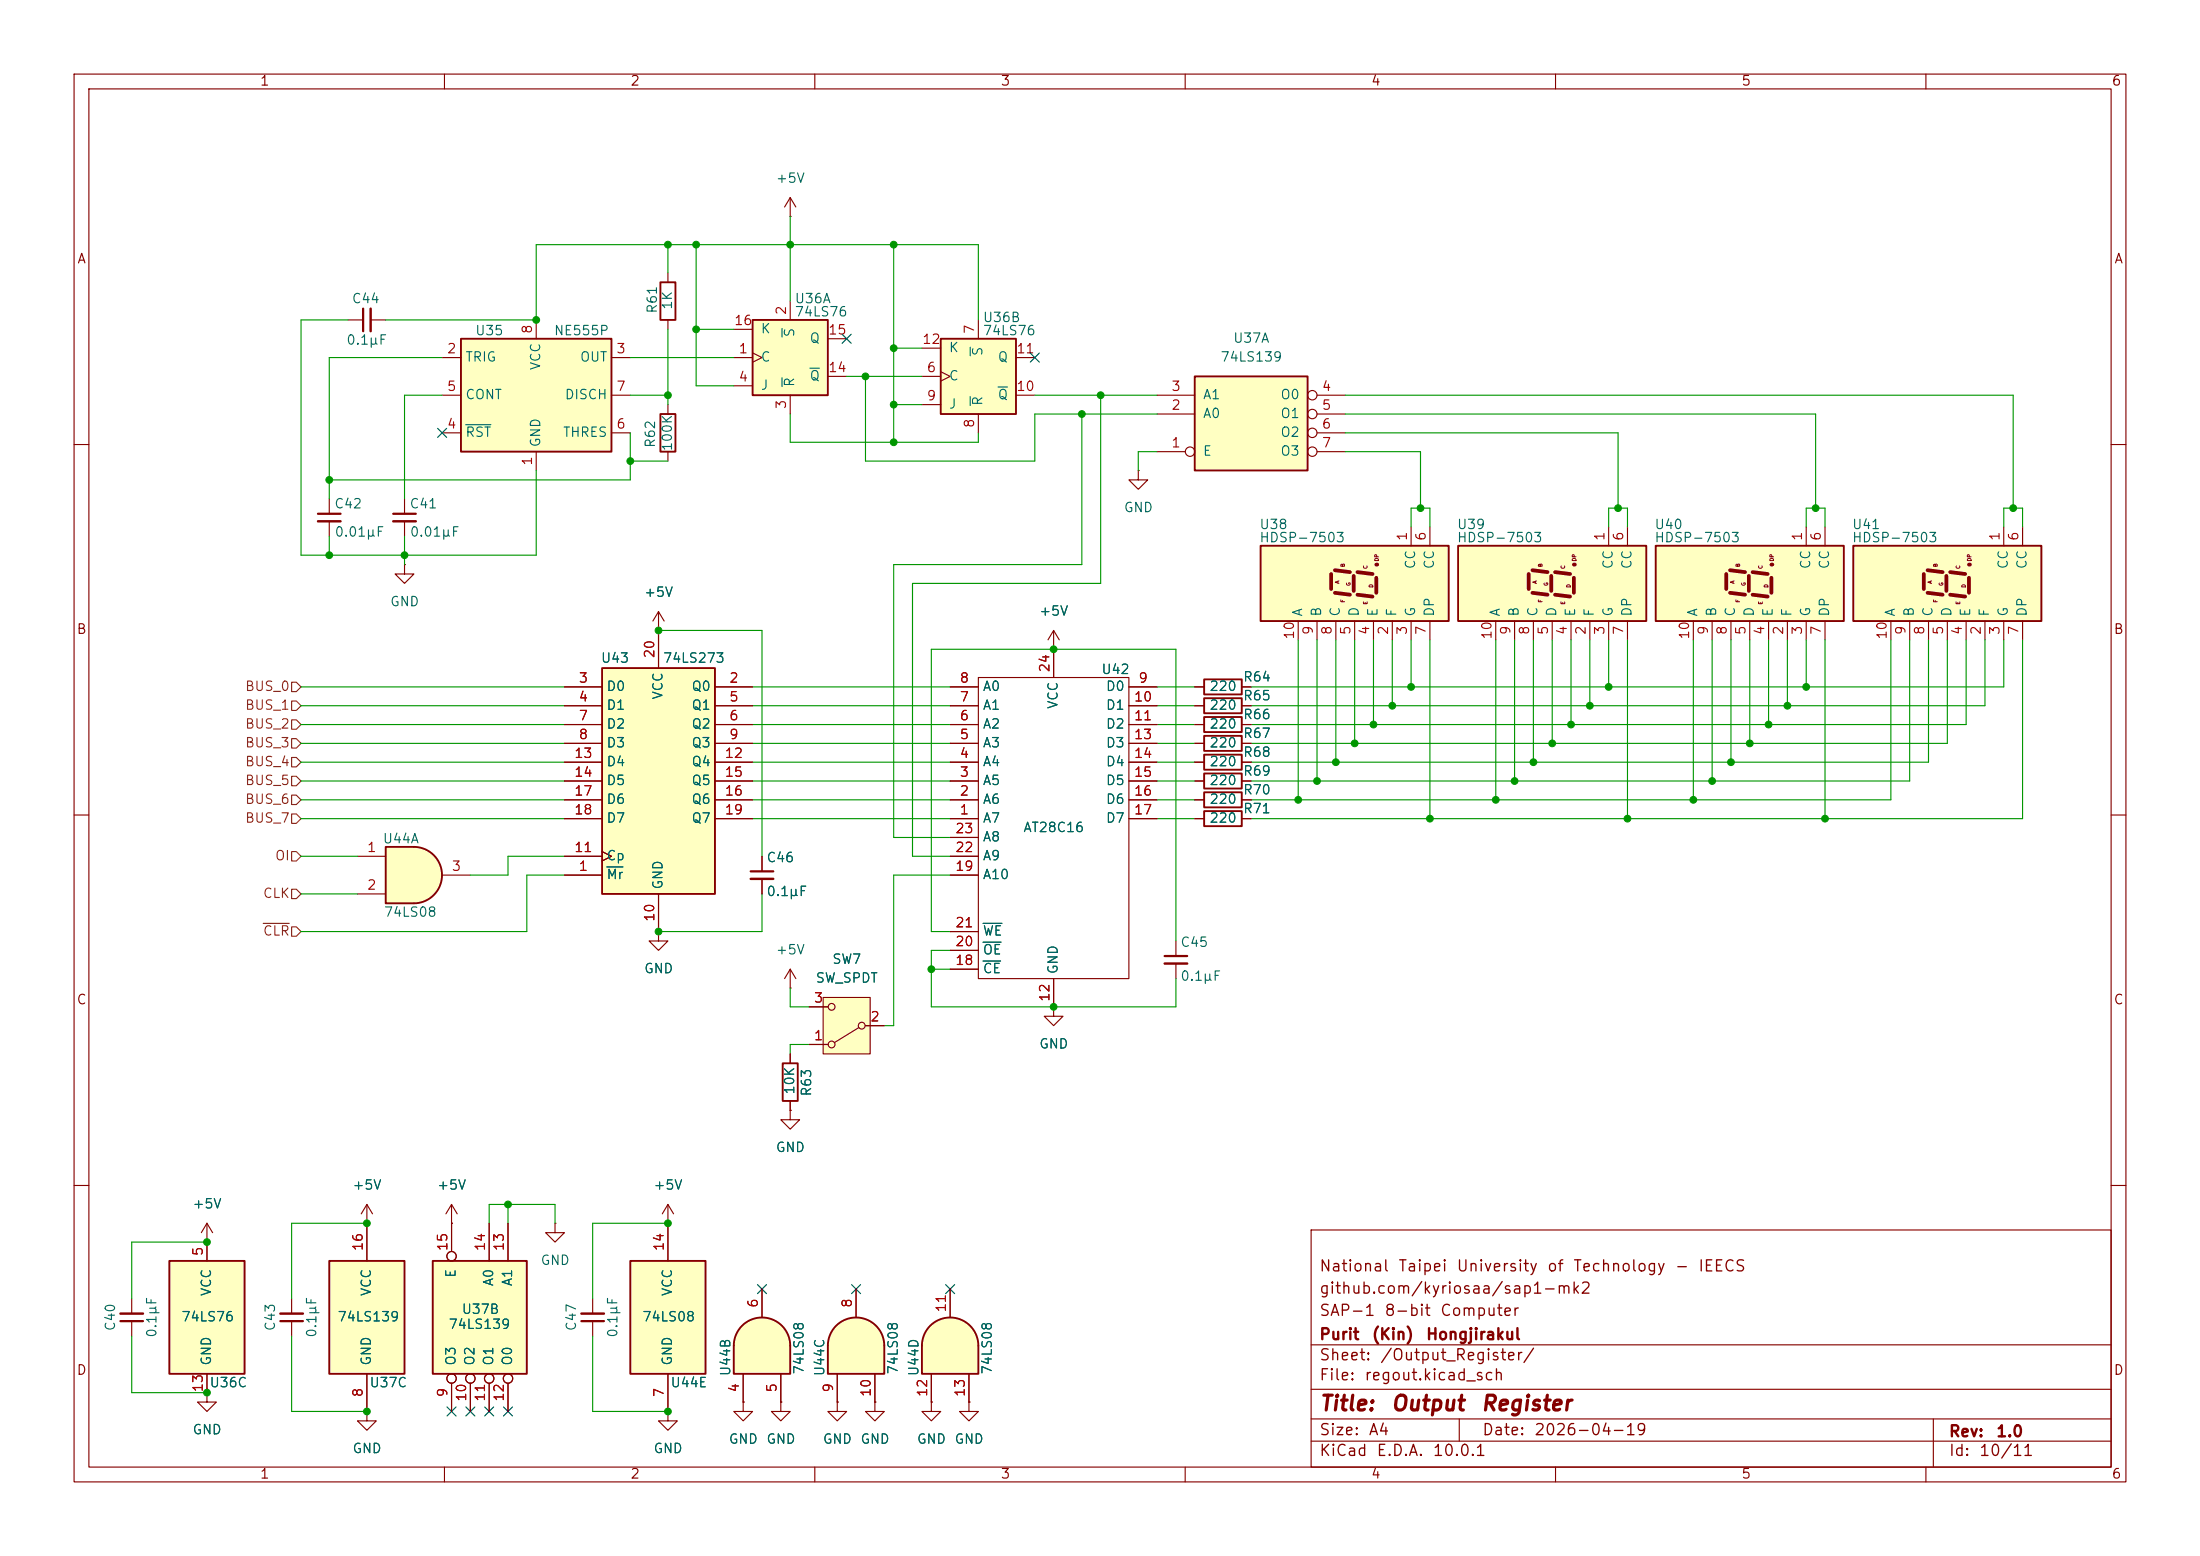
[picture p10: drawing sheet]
<svg xmlns="http://www.w3.org/2000/svg" width="297mm" height="210mm" viewBox="0 0 297 210" stroke-linecap="round" stroke-linejoin="round" font-family="sans-serif">
<g fill="none" stroke="#840000" stroke-width=".15">
<path d="M10 10h277v190h-277zM12 12h273v186h-273zM60 10v2M110 10v2M160 10v2M210 10v2M260 10v2M106.7 29.2h.1M106.7 26.7l-.8 1.2M106.7 26.7l.7 1.2M106.7 26.7v2.5M10 60h2"/>
<path d="M54.6 76.2v1.3h1.3l-1.3 1.2-1.3-1.2h1.3M54.6 76.2h.1M54.6 67.3v2M54.6 70.4v2M285 60h2M10 110h2M102.9 115.6v2M102.9 118.6v2.1M285 110h2M142.2 135.9v1.3h1.3l-1.3 1.2-1.2-1.2h1.2M142.2 135.9h.1M158.7 127v2"/>
<path d="M158.7 130v2.1M10 160h2M27.9 167.6h.1M27.9 165.1l-.7 1.3M27.9 165.1l.8 1.3M27.9 165.1v2.5M39.4 175.3v2M39.4 178.3v2M177 166h108v32h-108zM285 160h2M49.5 190.5v1.3h1.3l-1.3 1.2-1.2-1.2h1.2M49.5 190.5h.1"/>
<path d="M60 198v2M110 198v2M160 198v2M177 194.5h108M177 191.5h108M177 187.5h108M177 181.5h108M197 191.5v3M210 198v2M260 198v2M261 191.5v6.5"/>
</g>
<path d="M53.1 69.3h3M101.3 117.6h3.1M157.2 129h3.1M37.8 178.3h3.1" fill="none" stroke="#840000" stroke-width=".3"/>
<path d="M53.1 70.4h3M101.3 118.6h3.1M157.2 130h3.1M37.8 177.3h3.1" fill="none" stroke="#840000" stroke-width=".33"/>
<path d="M101.6 43.2h10.2v10.1h-10.2z" fill="#ffffc2"/>
<path d="M101.6 43.2h10.2v10.1h-10.2zM162.6 109.5h5v2h-5z" fill="none" stroke="#840000" stroke-width=".25"/>
<g fill="none" stroke="#840000" stroke-width=".15">
<path d="M99.1 48.3h2.5M99.1 52.1h2.5M99.1 44.5h2.5M101.6 47.6l1.3 .7-1.3 .6M106.7 40.6v2.6M106.7 53.3v2.6M111.8 50.8h2.5M111.8 45.7h2.5M128.3 97.8h3.8M128.3 95.3h3.8M128.3 92.7h3.8M132.1 91.4h20.3v40.7h-20.3z"/>
<path d="M142.2 87.6v3.8M152.4 97.8h3.8M152.4 95.3h3.8M152.4 92.7h3.8M128.3 110.5h3.8M128.3 108h3.8M128.3 105.4h3.8M128.3 102.9h3.8M128.3 100.3h3.8M128.3 118.1h3.8M128.3 115.6h3.8M128.3 113h3.8"/>
<path d="M152.4 110.5h3.8M152.4 108h3.8M152.4 105.4h3.8M152.4 102.9h3.8M152.4 100.3h3.8M161.3 110.5h1.3M167.6 110.5h1.3M128.3 130.8h3.8M128.3 128.3h3.8M128.3 125.7h3.8M142.2 132.1v3.8M90.2 190.5v1.3h1.2l-1.2 1.2-1.3-1.2h1.3"/>
<path d="M90.2 190.5h.1"/>
</g>
<path d="M105.6 44.3v1.2M105.6 51v1.2M109.3 49.7h1.3M132.7 129.7h2.4M132.7 127.2h2.4M132.7 124.6h2.6" fill="none" stroke="#006464" stroke-width=".15"/>
<path d="M100.2 178.9a3.8 3.8 0 0 1 4.1-.8 3.8 3.8 0 0 1 2.4 3.5h-7.6a3.8 3.8 0 0 1 1.1-2.7z" fill="#ffffc2" stroke="#ffffc2" stroke-width=".14"/>
<path d="M99.1 181.6h7.6v3.8h-7.6z" fill="#ffffc2"/>
<path d="M100.2 178.9a3.8 3.8 0 0 1 4.1-.8 3.8 3.8 0 0 1 2.4 3.5v3.8h-7.6v-3.8a3.8 3.8 0 0 1 1.1-2.7z" fill="none" stroke="#840000" stroke-width=".25"/>
<path d="M74.9 165.1v1.3h1.3l-1.3 1.2-1.2-1.2h1.2M74.9 165.1h.1M102.9 174v3.8M100.3 189.2v1.3h1.3l-1.3 1.3-1.2-1.3h1.2M100.3 189.2h.1M100.3 185.4v3.8M105.4 185.4v3.8" fill="none" stroke="#840000" stroke-width=".15"/>
<path d="M85.1 170.2h10.1v15.2h-10.1z" fill="#ffffc2"/>
<path d="M85.1 170.2h10.1v15.2h-10.1z" fill="none" stroke="#840000" stroke-width=".25"/>
<path d="M90.2 165.1v5.1M90.2 185.4v5.1M105.4 189.2v1.3h1.3l-1.3 1.3-1.3-1.3h1.3M105.4 189.2h.1" fill="none" stroke="#840000" stroke-width=".15"/>
<path d="M62.2 45.7h20.3v15.3h-20.3z" fill="#ffffc2"/>
<path d="M62.2 45.7h20.3v15.3h-20.3zM162.6 104.4h5v2h-5z" fill="none" stroke="#840000" stroke-width=".25"/>
<path d="M59.7 48.3h2.5M59.7 58.4h2.5M59.7 53.3h2.5M72.4 43.2v2.5M82.5 48.3h2.6M82.5 58.4h2.6M82.5 53.3h2.6M72.4 61v2.5M161.3 105.4h1.3M167.6 105.4h1.3" fill="none" stroke="#840000" stroke-width=".15"/>
<path d="M62.9 57.3h3.4" fill="none" stroke="#006464" stroke-width=".15"/>
<path d="M22.9 170.2h10.1v15.2h-10.1z" fill="#ffffc2"/>
<path d="M22.9 170.2h10.1v15.2h-10.1z" fill="none" stroke="#840000" stroke-width=".25"/>
<path d="M17.8 175.3v2M17.8 178.3v2M27.9 167.6v2.6M27.9 188v1.2h1.3l-1.3 1.3-1.2-1.3h1.2M27.9 188h.1M27.9 185.4v2.6" fill="none" stroke="#840000" stroke-width=".15"/>
<path d="M16.3 178.3h3" fill="none" stroke="#840000" stroke-width=".3"/>
<path d="M16.3 177.3h3" fill="none" stroke="#840000" stroke-width=".33"/>
<path d="M81.3 90.2h15.2v30.5h-15.2z" fill="#ffffc2"/>
<path d="M81.3 90.2h15.2v30.5h-15.2zM162.6 101.9h5v2h-5z" fill="none" stroke="#840000" stroke-width=".25"/>
<g fill="none" stroke="#840000" stroke-width=".15">
<path d="M47 43.2h2M50 43.2h2.1M76.2 92.7h5.1M76.2 95.3h5.1M76.2 97.8h5.1M88.9 85.1v5.1M96.5 92.7h5.1M96.5 95.3h5.1M96.5 97.8h5.1M76.2 118.1h5.1M76.2 100.3h5.1M76.2 115.6h5.1"/>
<path d="M76.2 102.9h5.1M76.2 105.4h5.1M76.2 108h5.1M76.2 110.5h5.1M81.3 114.9l1.2 .7-1.2 .6M96.5 100.3h5.1M96.5 102.9h5.1M96.5 105.4h5.1M96.5 108h5.1M96.5 110.5h5.1M161.3 102.9h1.3M167.6 102.9h1.3"/>
<path d="M88.9 120.7v5M49.5 165.1h.1M49.5 162.6l-.7 1.2M49.5 162.6l.8 1.2M49.5 162.6v2.5"/>
</g>
<path d="M81.9 117h2.2" fill="none" stroke="#006464" stroke-width=".15"/>
<path d="M49 41.7v3" fill="none" stroke="#840000" stroke-width=".3"/>
<path d="M50 41.7v3" fill="none" stroke="#840000" stroke-width=".33"/>
<path d="M58.4 170.2h12.7v15.2h-12.7z" fill="#ffffc2"/>
<path d="M58.4 170.2h12.7v15.2h-12.7z" fill="none" stroke="#840000" stroke-width=".25"/>
<g fill="none" stroke="#840000" stroke-width=".15">
<path d="M61 165.1v3.8M66 165.1v5.1M68.6 165.1v5.1M61 186.7v3.8M63.5 186.7v3.8M66 186.7v3.8M68.6 186.7v3.8"/>
<circle cx="61" cy="169.5" r=".63"/>
<circle cx="61" cy="186.1" r=".63"/>
<circle cx="63.5" cy="186.1" r=".63"/>
<circle cx="66" cy="186.1" r=".63"/>
<circle cx="68.6" cy="186.1" r=".63"/>
</g>
<path d="M44.4 170.2h10.2v15.2h-10.2z" fill="#ffffc2"/>
<path d="M162.6 94.2h5v2.1h-5zM162.6 91.7h5v2h-5zM162.6 99.3h5v2h-5zM105.7 143.5h2v5.1h-2zM44.4 170.2h10.2v15.2h-10.2z" fill="none" stroke="#840000" stroke-width=".25"/>
<g fill="none" stroke="#840000" stroke-width=".15">
<path d="M44.4 67.3v2M44.4 70.4v2M88.9 85.1h.1M88.9 82.6l-.8 1.2M88.9 82.6l.8 1.2M88.9 82.6v2.5M161.3 95.3h1.3M161.3 92.7h1.3M167.6 95.3h1.3M167.6 92.7h1.3M161.3 100.3h1.3M167.6 100.3h1.3"/>
<path d="M88.9 125.7v1.3h1.3l-1.3 1.3-1.3-1.3h1.3M88.9 125.7h.1M106.7 149.9v1.2h1.2l-1.2 1.3-1.3-1.3h1.3M106.7 149.9h.1M106.7 142.2v1.3M106.7 148.6v1.3M49.5 165.1v5.1M61 165.1h.1M61 162.6l-.8 1.2M61 162.6l.7 1.2M61 162.6v2.5M80 175.3v2"/>
<path d="M80 178.3v2M90.2 165.1h.1M90.2 162.6l-.8 1.2M90.2 162.6l.7 1.2M90.2 162.6v2.5M49.5 185.4v5.1M113 189.2v1.3h1.3l-1.3 1.3-1.2-1.3h1.2M113 189.2h.1M130.8 189.2v1.3h1.3l-1.3 1.3-1.3-1.3h1.3M130.8 189.2h.1"/>
</g>
<path d="M42.9 69.3h3.1M78.5 178.3h3" fill="none" stroke="#840000" stroke-width=".3"/>
<path d="M42.9 70.4h3.1M78.5 177.3h3" fill="none" stroke="#840000" stroke-width=".33"/>
<path d="M127 45.7h10.2v10.2h-10.2z" fill="#ffffc2"/>
<path d="M127 45.7h10.2v10.2h-10.2z" fill="none" stroke="#840000" stroke-width=".25"/>
<path d="M124.5 50.8h2.5M124.5 54.6h2.5M124.5 47h2.5M127 50.2l1.3 .6-1.3 .6M132.1 43.2v2.5M132.1 55.9v2.5M137.2 53.3h2.5M137.2 48.3h2.5" fill="none" stroke="#840000" stroke-width=".15"/>
<path d="M131 46.9v1.1M131 53.5v1.2M134.7 52.2h1.3" fill="none" stroke="#006464" stroke-width=".15"/>
<path d="M125.6 178.9a3.8 3.8 0 0 1 4.1-.8 3.8 3.8 0 0 1 2.4 3.5h-7.6a3.8 3.8 0 0 1 1.1-2.7z" fill="#ffffc2" stroke="#ffffc2" stroke-width=".14"/>
<path d="M124.5 181.6h7.6v3.8h-7.6z" fill="#ffffc2"/>
<path d="M125.6 178.9a3.8 3.8 0 0 1 4.1-.8 3.8 3.8 0 0 1 2.4 3.5v3.8h-7.6v-3.8a3.8 3.8 0 0 1 1.1-2.7z" fill="none" stroke="#840000" stroke-width=".25"/>
<path d="M128.3 174v3.8M118.1 189.2v1.3h1.3l-1.3 1.3-1.3-1.3h1.3M118.1 189.2h.1M125.7 185.4v3.8M130.8 185.4v3.8" fill="none" stroke="#840000" stroke-width=".15"/>
<path d="M112.9 178.9a3.8 3.8 0 0 1 4.1-.8 3.8 3.8 0 0 1 2.4 3.5h-7.6a3.8 3.8 0 0 1 1.1-2.7z" fill="#ffffc2" stroke="#ffffc2" stroke-width=".14"/>
<path d="M111.8 181.6h7.6v3.8h-7.6z" fill="#ffffc2"/>
<path d="M89.2 55.9h2v5.1h-2zM112.9 178.9a3.8 3.8 0 0 1 4.1-.8 3.8 3.8 0 0 1 2.4 3.5v3.8h-7.6v-3.8a3.8 3.8 0 0 1 1.1-2.7z" fill="none" stroke="#840000" stroke-width=".25"/>
<path d="M90.2 54.6v1.3M90.2 61v1.2M115.6 174v3.8M113 185.4v3.8M118.1 185.4v3.8M125.7 189.2v1.3h1.3l-1.3 1.3-1.2-1.3h1.2M125.7 189.2h.1" fill="none" stroke="#840000" stroke-width=".15"/>
<path d="M55.9 114.3a3.8 3.8 0 0 1 3.8 3.8 3.8 3.8 0 0 1-3.8 3.8z" fill="#ffffc2" stroke="#ffffc2" stroke-width=".14"/>
<path d="M52.1 114.3h3.8v7.6h-3.8z" fill="#ffffc2"/>
<path d="M52.1 114.3h3.8a3.8 3.8 0 0 1 3.8 3.8 3.8 3.8 0 0 1-3.8 3.8h-3.8z" fill="none" stroke="#840000" stroke-width=".25"/>
<path d="M48.3 115.6h3.8M59.7 118.1h3.8M48.3 120.7h3.8" fill="none" stroke="#840000" stroke-width=".15"/>
<path d="M111.1 134.6h6.4v7.6h-6.4z" fill="#ffffc2"/>
<g fill="none" stroke="#840000" stroke-width=".15">
<path d="M90.2 36.8v1.3M90.2 43.2v1.3M106.7 133.4h.1M106.7 130.8l-.8 1.3M106.7 130.8l.7 1.3M106.7 130.8v2.6M109.2 135.9h2.6M111.1 134.6h6.4v7.6h-6.4zM116 138.7l-3.4 2M116.8 138.4h2.6M109.2 141h2.6"/>
<circle cx="112.3" cy="135.9" r=".46"/>
<circle cx="116.3" cy="138.4" r=".46"/>
<circle cx="112.3" cy="141" r=".46"/>
</g>
<path d="M89.2 38.1h2v5.1h-2z" fill="none" stroke="#840000" stroke-width=".25"/>
<path d="M170.2 73.7h25.4v10.1h-25.4z" fill="#ffffc2"/>
<path d="M170.2 73.7h25.4v10.1h-25.4z" fill="none" stroke="#840000" stroke-width=".25"/>
<path d="M179.7 77.5v2M180.2 77l2 .2M182.8 77.7v2.1M183.3 77.2l2 .3M185.8 78v2M180.2 80l2 .3M183.3 80.3l2 .2" fill="none" stroke="#840000" stroke-width=".51"/>
<circle cx="185.8" cy="76.2" r=".25" fill="#840000"/>
<path d="M190.5 71.1v2.6M193 71.1v2.6M161.3 97.8h1.3M167.6 97.8h1.3M175.3 83.8v2.6M177.8 83.8v2.6M180.3 83.8v2.6M182.9 83.8v2.6M185.4 83.8v2.6M188 83.8v2.6M190.5 83.8v2.6M193 83.8v2.6" fill="none" stroke="#840000" stroke-width=".15"/>
<path d="M162.6 96.8h5v2h-5z" fill="none" stroke="#840000" stroke-width=".25"/>
<path d="M250.2 73.7h25.4v10.1h-25.4z" fill="#ffffc2"/>
<path d="M250.2 73.7h25.4v10.1h-25.4z" fill="none" stroke="#840000" stroke-width=".25"/>
<path d="M259.7 77.5v2M260.2 77l2.1 .2M262.8 77.7v2.1M263.3 77.2l2 .3M265.8 78v2M260.2 80l2.1 .3M263.3 80.3l2 .2" fill="none" stroke="#840000" stroke-width=".51"/>
<circle cx="265.8" cy="76.2" r=".25" fill="#840000"/>
<path d="M270.5 71.1v2.6M273 71.1v2.6M255.3 83.8v2.6M257.8 83.8v2.6M260.3 83.8v2.6M262.9 83.8v2.6M265.4 83.8v2.6M268 83.8v2.6M270.5 83.8v2.6M273 83.8v2.6" fill="none" stroke="#840000" stroke-width=".15"/>
<path d="M196.8 73.7h25.4v10.1h-25.4z" fill="#ffffc2"/>
<path d="M196.8 73.7h25.4v10.1h-25.4z" fill="none" stroke="#840000" stroke-width=".25"/>
<path d="M206.4 77.5v2M206.9 77l2 .2M209.4 77.7v2.1M209.9 77.2l2.1 .3M212.5 78v2M206.9 80l2 .3M209.9 80.3l2.1 .2" fill="none" stroke="#840000" stroke-width=".51"/>
<circle cx="212.5" cy="76.2" r=".25" fill="#840000"/>
<path d="M217.2 71.1v2.6M219.7 71.1v2.6M201.9 83.8v2.6M204.5 83.8v2.6M207 83.8v2.6M209.5 83.8v2.6M212.1 83.8v2.6M214.6 83.8v2.6M217.2 83.8v2.6M219.7 83.8v2.6" fill="none" stroke="#840000" stroke-width=".15"/>
<path d="M223.5 73.7h25.4v10.1h-25.4z" fill="#ffffc2"/>
<path d="M223.5 73.7h25.4v10.1h-25.4z" fill="none" stroke="#840000" stroke-width=".25"/>
<path d="M233 77.5v2M233.6 77l2 .2M236.1 77.7v2.1M236.6 77.2l2 .3M239.1 78v2M233.6 80l2 .3M236.6 80.3l2 .2" fill="none" stroke="#840000" stroke-width=".51"/>
<circle cx="239.1" cy="76.2" r=".25" fill="#840000"/>
<path d="M243.8 71.1v2.6M246.4 71.1v2.6M228.6 83.8v2.6M231.1 83.8v2.6M233.7 83.8v2.6M236.2 83.8v2.6M238.8 83.8v2.6M241.3 83.8v2.6M243.8 83.8v2.6M246.4 83.8v2.6" fill="none" stroke="#840000" stroke-width=".15"/>
<path d="M161.3 50.8h15.2v12.7h-15.2z" fill="#ffffc2"/>
<path d="M161.3 50.8h15.2v12.7h-15.2zM162.6 106.9h5v2.1h-5z" fill="none" stroke="#840000" stroke-width=".25"/>
<g fill="none" stroke="#840000" stroke-width=".15">
<path d="M156.2 55.9h5.1M156.2 53.3h5.1M177.8 55.9h3.8M177.8 53.3h3.8M177.8 58.4h3.8M153.7 63.5v1.3h1.2l-1.2 1.2-1.3-1.2h1.3M153.7 63.5h.1M156.2 61h3.8M177.8 61h3.8M76.2 97.8h5.1M76.2 95.3h5.1M76.2 92.7h5.1"/>
<path d="M88.9 85.1h.1M88.9 85.1v5.1M96.5 97.8h5.1M96.5 95.3h5.1M96.5 92.7h5.1M128.3 97.8h3.8M128.3 95.3h3.8M128.3 92.7h3.8M142.2 87.6h.1M142.2 85.1l-.7 1.3M142.2 85.1l.8 1.3M142.2 85.1v6.3"/>
<path d="M152.4 97.8h3.8M152.4 95.3h3.8M152.4 92.7h3.8M161.3 97.8h1.3M161.3 95.3h1.3M161.3 92.7h1.3M167.6 97.8h1.3M167.6 95.3h1.3M167.6 92.7h1.3M76.2 108h5.1M76.2 110.5h5.1M76.2 105.4h5.1"/>
<path d="M76.2 102.9h5.1M76.2 100.3h5.1M76.2 118.1h5.1M76.2 115.6h5.1M81.3 114.9l1.2 .7-1.2 .6M96.5 108h5.1M96.5 110.5h5.1M96.5 105.4h5.1M96.5 102.9h5.1M96.5 100.3h5.1M102.9 115.6v2M102.9 118.6v2.1"/>
<path d="M128.3 108h3.8M128.3 110.5h3.8M128.3 105.4h3.8M128.3 102.9h3.8M128.3 100.3h3.8M128.3 118.1h3.8M128.3 115.6h3.8M128.3 113h3.8M152.4 108h3.8M152.4 110.5h3.8M152.4 105.4h3.8M152.4 102.9h3.8"/>
<path d="M152.4 100.3h3.8M161.3 108h1.3M161.3 110.5h1.3M161.3 105.4h1.3M161.3 102.9h1.3M161.3 100.3h1.3M167.6 108h1.3M167.6 110.5h1.3M167.6 105.4h1.3M167.6 102.9h1.3M167.6 100.3h1.3M88.9 125.7h.1"/>
<path d="M88.9 120.7v5M109.2 135.9h2.6M116.8 138.4h2.6M128.3 130.8h3.8M128.3 128.3h3.8M128.3 125.7h3.8M142.2 135.9h.1M142.2 132.1v3.8M106.7 149.9h.1M106.7 142.2v1.3M106.7 148.6v1.3M109.2 141h2.6"/>
<path d="M27.9 167.6h.1M27.9 167.6v2.6M49.5 165.1h.1M49.5 165.1v5.1M61 165.1h.1M61 165.1v3.8M66 165.1v5.1M68.6 165.1v5.1M90.2 165.1h.1M90.2 165.1v5.1M102.9 174v3.8M115.6 174v3.8"/>
<path d="M128.3 174v3.8M27.9 188h.1M27.9 185.4v2.6M49.5 190.5h.1M49.5 185.4v5.1M61 186.7v3.8M63.5 186.7v3.8M66 186.7v3.8M68.6 186.7v3.8M90.2 190.5h.1M90.2 185.4v5.1M100.3 189.2h.1"/>
<path d="M100.3 185.4v3.8M105.4 189.2h.1M105.4 185.4v3.8M113 189.2h.1M113 185.4v3.8M118.1 189.2h.1M118.1 185.4v3.8M125.7 189.2h.1M125.7 185.4v3.8M130.8 189.2h.1M130.8 185.4v3.8"/>
<circle cx="177.2" cy="55.9" r=".63"/>
<circle cx="177.2" cy="58.4" r=".63"/>
<circle cx="177.2" cy="53.3" r=".63"/>
<circle cx="160.7" cy="61" r=".63"/>
<circle cx="177.2" cy="61" r=".63"/>
<circle cx="61" cy="169.5" r=".63"/>
<circle cx="61" cy="186.1" r=".63"/>
<circle cx="63.5" cy="186.1" r=".63"/>
<circle cx="66" cy="186.1" r=".63"/>
<circle cx="68.6" cy="186.1" r=".63"/>
</g>
<path d="M39.4 94.6h.6l.6 .7-.6 .6h-.6zM39.4 97.2h.6l.6 .6-.6 .6h-.6zM39.4 99.7h.6l.6 .6-.6 .7h-.6zM39.4 92.1h.6l.6 .6-.6 .6h-.6zM39.4 104.8h.6l.6 .6-.6 .6h-.6zM39.4 107.3h.6l.6 .7-.6 .6h-.6zM39.4 109.9h.6l.6 .6-.6 .6h-.6zM39.4 114.9h.6l.6 .7-.6 .6h-.6zM39.4 102.2h.6l.6 .7-.6 .6h-.6zM35.5 124.6h3.6M39.4 120h.6l.6 .7-.6 .6h-.6zM39.4 125.1h.6l.6 .6-.6 .7h-.6z" fill="none" stroke="#725600" stroke-width=".15"/>
<g fill="none" stroke="#009600" stroke-width=".15">
<path d="M90.2 33v3.8M94 33v19.1h5.1M106.7 29.2v11.4M120.6 33v26.7M47 43.2h-6.4v31.7h31.8v-11.4M52.1 43.2h20.3v-10.2h59.7v10.2M59.7 48.3h-15.3v19M59.7 53.3h-5.1v14M85.1 58.4v6.4h-40.7M85.1 48.3h14M85.1 53.3h5.1M90.2 44.5v10.1"/>
<path d="M94 44.5h5.1M106.7 55.9v3.8h25.4v-1.3M114.3 50.8h10.2M116.8 50.8v11.4h22.9v-6.3h16.5M120.6 47h3.9M120.6 54.6h3.9M139.7 53.3h16.5M146 55.9v20.3h-25.4v36.8h7.7M148.6 53.3v25.4h-25.4v36.9h5.1M181.6 53.3h90.2v15.3M181.6 58.4h36.8v10.2M181.6 55.9h63.5v12.7"/>
<path d="M44.4 72.4v2.5M54.6 72.4v3.8M85.1 62.2h5.1M156.2 61h-2.5v2.5M181.6 61h10.2v7.6M190.5 71.1v-2.5h2.5v2.5M217.2 71.1v-2.5h2.5v2.5M243.8 71.1v-2.5h2.6v2.5M270.5 71.1v-2.5h2.5v2.5M40.6 95.3h35.6M40.6 92.7h35.6M40.6 97.8h35.6"/>
<path d="M88.9 85.1h14v30.5M101.6 95.3h26.7M101.6 92.7h26.7M101.6 97.8h26.7M156.2 95.3h5.1M156.2 92.7h5.1M156.2 97.8h5.1M175.3 86.4v21.6M177.8 86.4v19M180.3 86.4v16.5M182.9 86.4v13.9M185.4 86.4v11.4"/>
<path d="M188 86.4v8.9M190.5 86.4v6.3M193 86.4v24.1M201.9 86.4v21.6M204.5 86.4v19M207 86.4v16.5M209.5 86.4v13.9M212.1 86.4v11.4M214.6 86.4v8.9M217.2 86.4v6.3M219.7 86.4v24.1M228.6 86.4v21.6"/>
<path d="M231.1 86.4v19M233.7 86.4v16.5M236.2 86.4v13.9M238.8 86.4v11.4M241.3 86.4v8.9M243.8 86.4v6.3M246.4 86.4v24.1M255.3 86.4v21.6h-86.4M257.8 86.4v19h-88.9M260.3 86.4v16.5h-91.4M262.9 86.4v13.9h-94M265.4 86.4v11.4h-96.5"/>
<path d="M268 86.4v8.9h-99.1M270.5 86.4v6.3h-101.6M273 86.4v24.1h-104.1M40.6 115.6h7.7M40.6 110.5h35.6M40.6 108h35.6M40.6 105.4h35.6M40.6 102.9h35.6M40.6 100.3h35.6M76.2 118.1h-5.1v7.6h-30.5M76.2 115.6h-7.6v2.5h-5.1M101.6 110.5h26.7"/>
<path d="M101.6 108h26.7M101.6 105.4h26.7M101.6 102.9h26.7M101.6 100.3h26.7M128.3 118.1h-7.7v20.3h-1.2M156.2 110.5h5.1M156.2 108h5.1M156.2 105.4h5.1M156.2 102.9h5.1M156.2 100.3h5.1M40.6 120.7h7.7M102.9 120.7v5h-14"/>
<path d="M106.7 133.4v2.5h2.5M125.7 130.8h2.6M128.3 125.7h-2.6v-38.1h33v39.4M128.3 128.3h-2.6v7.6h33v-3.8M109.2 141h-2.5v1.2M27.9 167.6h-10.1v7.7M49.5 165.1h-10.1v10.2M66 165.1v-2.5h8.9v2.5M68.6 162.6v2.5M90.2 165.1h-10.2v10.2M17.8 180.3v7.7h10.1M39.4 180.3v10.2h10.1"/>
<path d="M80 180.3v10.2h10.2"/>
</g>
<g fill="none" stroke="#000084" stroke-width=".15">
<path d="M59.1 57.8l1.2 1.2M60.3 57.8l-1.2 1.2M113.7 45.1l1.2 1.2M114.9 45.1l-1.2 1.2M139.1 47.7l1.2 1.2M140.3 47.7l-1.2 1.2M102.3 173.4l1.2 1.2M103.5 173.4l-1.2 1.2M115 173.4l1.2 1.2M116.2 173.4l-1.2 1.2M127.7 173.4l1.2 1.2M128.9 173.4l-1.2 1.2"/>
<path d="M60.4 189.9l1.2 1.2M61.6 189.9l-1.2 1.2M62.9 189.9l1.2 1.2M64.1 189.9l-1.2 1.2M65.4 189.9l1.2 1.2M66.6 189.9l-1.2 1.2M68 189.9l1.2 1.2M69.2 189.9l-1.2 1.2"/>
</g>
<path d="M81.9 117h2.2M132.7 129.7h2.4M132.7 127.2h2.4M132.7 124.6h2.6" fill="none" stroke="#006464" stroke-width=".15"/>
<g fill="#009600" stroke="#009600" stroke-width=".14">
<circle cx="49.5" cy="190.5" r=".46"/>
<circle cx="27.9" cy="167.6" r=".46"/>
<circle cx="90.2" cy="190.5" r=".46"/>
<circle cx="68.6" cy="162.6" r=".46"/>
<circle cx="27.9" cy="188" r=".46"/>
<circle cx="49.5" cy="165.1" r=".46"/>
<circle cx="106.7" cy="33" r=".46"/>
<circle cx="90.2" cy="33" r=".46"/>
<circle cx="94" cy="33" r=".46"/>
<circle cx="120.6" cy="47" r=".46"/>
<circle cx="120.6" cy="33" r=".46"/>
<circle cx="120.6" cy="54.6" r=".46"/>
<circle cx="120.6" cy="59.7" r=".46"/>
<circle cx="116.8" cy="50.8" r=".46"/>
<circle cx="90.2" cy="165.1" r=".46"/>
<circle cx="125.7" cy="130.8" r=".46"/>
<circle cx="90.2" cy="53.3" r=".46"/>
<circle cx="85.1" cy="62.2" r=".46"/>
<circle cx="44.4" cy="74.9" r=".46"/>
<circle cx="94" cy="44.5" r=".46"/>
<circle cx="72.4" cy="43.2" r=".46"/>
<circle cx="44.4" cy="64.8" r=".46"/>
<circle cx="54.6" cy="74.9" r=".46"/>
<circle cx="142.2" cy="87.6" r=".46"/>
<circle cx="88.9" cy="85.1" r=".46"/>
<circle cx="88.9" cy="125.7" r=".46"/>
<circle cx="142.2" cy="135.9" r=".46"/>
<circle cx="209.5" cy="100.3" r=".46"/>
<circle cx="207" cy="102.9" r=".46"/>
<circle cx="204.5" cy="105.4" r=".46"/>
<circle cx="238.8" cy="97.8" r=".46"/>
<circle cx="241.3" cy="95.3" r=".46"/>
<circle cx="217.2" cy="92.7" r=".46"/>
<circle cx="233.7" cy="102.9" r=".46"/>
<circle cx="231.1" cy="105.4" r=".46"/>
<circle cx="219.7" cy="110.5" r=".46"/>
<circle cx="228.6" cy="108" r=".46"/>
<circle cx="214.6" cy="95.3" r=".46"/>
<circle cx="212.1" cy="97.8" r=".46"/>
<circle cx="180.3" cy="102.9" r=".46"/>
<circle cx="182.9" cy="100.3" r=".46"/>
<circle cx="188" cy="95.3" r=".46"/>
<circle cx="185.4" cy="97.8" r=".46"/>
<circle cx="201.9" cy="108" r=".46"/>
<circle cx="193" cy="110.5" r=".46"/>
<circle cx="190.5" cy="92.7" r=".46"/>
<circle cx="243.8" cy="92.7" r=".46"/>
<circle cx="245.1" cy="68.6" r=".46"/>
<circle cx="218.4" cy="68.6" r=".46"/>
<circle cx="246.4" cy="110.5" r=".46"/>
<circle cx="271.8" cy="68.6" r=".46"/>
<circle cx="236.2" cy="100.3" r=".46"/>
<circle cx="175.3" cy="108" r=".46"/>
<circle cx="177.8" cy="105.4" r=".46"/>
<circle cx="191.8" cy="68.6" r=".46"/>
<circle cx="146" cy="55.9" r=".46"/>
<circle cx="148.6" cy="53.3" r=".46"/>
</g>
<g font-size="2" fill="#840000">
<text x="178" y="190.9">Title:</text>
<text x="187.7" y="190.9">Output</text>
<text x="199.8" y="190.9">Register</text>
</g>
<g font-size="1.5" fill="#840000">
<text x="178" y="172">National</text>
<text x="188.7" y="172">Taipei</text>
<text x="196.5" y="172">University</text>
<text x="208.8" y="172">of</text>
<text x="212.3" y="172">Technology</text>
<text x="226" y="172">-</text>
<text x="229.2" y="172">IEECS</text>
<text x="178" y="178">SAP-1</text>
<text x="178" y="175">github.com/kyriosaa/sap1-mk2</text>
<text x="186.8" y="178">8-bit</text>
<text x="194.3" y="178">Computer</text>
<text x="178" y="184">Sheet:</text>
<text x="178" y="181.2">Purit</text>
<text x="185.1" y="181.2">(Kin)</text>
<text x="186.2" y="184">/Output_Register/</text>
<text x="192.4" y="181.2">Hongjirakul</text>
<text x="178" y="186.7">File:</text>
<text x="184.1" y="186.7">regout.kicad_sch</text>
<text x="178" y="196.9">KiCad</text>
<text x="178" y="194.1">Size:</text>
<text x="184.7" y="194.1">A4</text>
<text x="185.7" y="196.9">E.D.A.</text>
<text x="193.3" y="196.9">10.0.1</text>
<text x="200" y="194.1">Date:</text>
<text x="207" y="194.1">2026-04-19</text>
<text x="263" y="194.3">Rev:</text>
<text x="263" y="196.9">Id:</text>
<text x="267.1" y="196.9">10/11</text>
<text x="269.4" y="194.3">1.0</text>
</g>
<g font-size="1.3" fill="#840000">
<text x="35" y="11.9">1</text>
<text x="85" y="11.9">2</text>
<text x="135" y="11.9">3</text>
<text x="185" y="11.9">4</text>
<text x="235" y="11.9">5</text>
<text x="285" y="11.9">6</text>
<text x="10.3" y="35.9">A</text>
<text x="285.3" y="35.9">A</text>
<text x="10.3" y="85.9">B</text>
<text x="285.3" y="85.9">B</text>
<text x="10.3" y="135.9">C</text>
<text x="285.3" y="135.9">C</text>
<text x="10.3" y="185.9">D</text>
<text x="285.3" y="185.9">D</text>
<text x="35" y="199.9">1</text>
<text x="85" y="199.9">2</text>
<text x="135" y="199.9">3</text>
<text x="185" y="199.9">4</text>
<text x="235" y="199.9">5</text>
<text x="285" y="199.9">6</text>
</g>
<g font-size="1.3" fill="#006464">
<text x="104.6" y="25">+5V</text>
<text x="47.4" y="41.2">C44</text>
<text x="91" y="41.9" transform="rotate(-90 91 41.9)">1K</text>
<text x="107.2" y="41.2">U36A</text>
<text x="46.7" y="46.8">0.1μF</text>
<text x="64.1" y="45.6">U35</text>
<text x="74.7" y="45.6">NE555P</text>
<text x="89" y="42.4" transform="rotate(-90 89 42.4)">R61</text>
<text x="102.6" y="45.3">K</text>
<text x="107.2" y="43">74LS76</text>
<text x="107.5" y="45.6" transform="rotate(-90 107.5 45.6)">S</text>
<text x="109.2" y="46.6">Q</text>
<text x="128" y="47.9">K</text>
<text x="132.6" y="43.8">U36B</text>
<text x="132.6" y="45.6">74LS76</text>
<text x="166.4" y="46.6">U37A</text>
<text x="62.7" y="49.1">TRIG</text>
<text x="73.3" y="50.1" transform="rotate(-90 73.3 50.1)">VCC</text>
<text x="78.2" y="49.1">OUT</text>
<text x="102.6" y="49.1">C</text>
<text x="102.6" y="52.9">J</text>
<text x="107.5" y="52.3" transform="rotate(-90 107.5 52.3)">R</text>
<text x="109.2" y="51.7">Q</text>
<text x="128" y="51.7">C</text>
<text x="132.9" y="48.1" transform="rotate(-90 132.9 48.1)">S</text>
<text x="134.6" y="49.1">Q</text>
<text x="164.7" y="49.1">74LS139</text>
<text x="62.7" y="59.3">RST</text>
<text x="62.7" y="54.2">CONT</text>
<text x="75.9" y="59.3">THRES</text>
<text x="76.2" y="54.2">DISCH</text>
<text x="128" y="55.5">J</text>
<text x="132.9" y="54.9" transform="rotate(-90 132.9 54.9)">R</text>
<text x="134.6" y="54.2">Q</text>
<text x="162.3" y="56.7">A0</text>
<text x="162.3" y="54.2">A1</text>
<text x="172.8" y="54.2">O0</text>
<text x="172.8" y="56.7">O1</text>
<text x="172.8" y="59.3">O2</text>
<text x="73.3" y="60.5" transform="rotate(-90 73.3 60.5)">GND</text>
<text x="88.7" y="60.5" transform="rotate(-90 88.7 60.5)">R62</text>
<text x="91" y="61" transform="rotate(-90 91 61)">100K</text>
<text x="162.3" y="61.8">E</text>
<text x="172.8" y="61.8">O3</text>
<text x="45" y="68.9">C42</text>
<text x="55.2" y="68.9">C41</text>
<text x="151.6" y="69.4">GND</text>
<text x="169.9" y="71.7">U38</text>
<text x="196.6" y="71.7">U39</text>
<text x="223.3" y="71.7">U40</text>
<text x="249.9" y="71.7">U41</text>
<text x="45.1" y="72.7">0.01μF</text>
<text x="55.2" y="72.7">0.01μF</text>
<text x="169.9" y="73.5">HDSP-7503</text>
<text x="191.4" y="76.9" transform="rotate(-90 191.4 76.9)">CC</text>
<text x="193.9" y="76.9" transform="rotate(-90 193.9 76.9)">CC</text>
<text x="196.6" y="73.5">HDSP-7503</text>
<text x="218" y="76.9" transform="rotate(-90 218 76.9)">CC</text>
<text x="220.6" y="76.9" transform="rotate(-90 220.6 76.9)">CC</text>
<text x="223.3" y="73.5">HDSP-7503</text>
<text x="244.7" y="76.9" transform="rotate(-90 244.7 76.9)">CC</text>
<text x="247.2" y="76.9" transform="rotate(-90 247.2 76.9)">CC</text>
<text x="249.9" y="73.5">HDSP-7503</text>
<text x="271.4" y="76.9" transform="rotate(-90 271.4 76.9)">CC</text>
<text x="273.9" y="76.9" transform="rotate(-90 273.9 76.9)">CC</text>
<text x="52.6" y="82.1">GND</text>
<text x="86.9" y="80.9">+5V</text>
<text x="140.2" y="83.4">+5V</text>
<text x="176.1" y="83.3" transform="rotate(-90 176.1 83.3)">A</text>
<text x="178.7" y="83.3" transform="rotate(-90 178.7 83.3)">B</text>
<text x="181.2" y="83.3" transform="rotate(-90 181.2 83.3)">C</text>
<text x="183.7" y="83.3" transform="rotate(-90 183.7 83.3)">D</text>
<text x="186.3" y="83.3" transform="rotate(-90 186.3 83.3)">E</text>
<text x="188.8" y="83.3" transform="rotate(-90 188.8 83.3)">F</text>
<text x="191.4" y="83.3" transform="rotate(-90 191.4 83.3)">G</text>
<text x="193.9" y="83.3" transform="rotate(-90 193.9 83.3)">DP</text>
<text x="202.8" y="83.3" transform="rotate(-90 202.8 83.3)">A</text>
<text x="205.3" y="83.3" transform="rotate(-90 205.3 83.3)">B</text>
<text x="207.9" y="83.3" transform="rotate(-90 207.9 83.3)">C</text>
<text x="210.4" y="83.3" transform="rotate(-90 210.4 83.3)">D</text>
<text x="213" y="83.3" transform="rotate(-90 213 83.3)">E</text>
<text x="215.5" y="83.3" transform="rotate(-90 215.5 83.3)">F</text>
<text x="218" y="83.3" transform="rotate(-90 218 83.3)">G</text>
<text x="220.6" y="83.3" transform="rotate(-90 220.6 83.3)">DP</text>
<text x="229.5" y="83.3" transform="rotate(-90 229.5 83.3)">A</text>
<text x="232" y="83.3" transform="rotate(-90 232 83.3)">B</text>
<text x="234.5" y="83.3" transform="rotate(-90 234.5 83.3)">C</text>
<text x="237.1" y="83.3" transform="rotate(-90 237.1 83.3)">D</text>
<text x="239.6" y="83.3" transform="rotate(-90 239.6 83.3)">E</text>
<text x="242.2" y="83.3" transform="rotate(-90 242.2 83.3)">F</text>
<text x="244.7" y="83.3" transform="rotate(-90 244.7 83.3)">G</text>
<text x="247.2" y="83.3" transform="rotate(-90 247.2 83.3)">DP</text>
<text x="256.1" y="83.3" transform="rotate(-90 256.1 83.3)">A</text>
<text x="258.7" y="83.3" transform="rotate(-90 258.7 83.3)">B</text>
<text x="261.2" y="83.3" transform="rotate(-90 261.2 83.3)">C</text>
<text x="263.8" y="83.3" transform="rotate(-90 263.8 83.3)">D</text>
<text x="266.3" y="83.3" transform="rotate(-90 266.3 83.3)">E</text>
<text x="268.8" y="83.3" transform="rotate(-90 268.8 83.3)">F</text>
<text x="271.4" y="83.3" transform="rotate(-90 271.4 83.3)">G</text>
<text x="273.9" y="83.3" transform="rotate(-90 273.9 83.3)">DP</text>
<text x="81" y="89.8">U43</text>
<text x="89.4" y="89.8">74LS273</text>
<text x="81.8" y="93.6">D0</text>
<text x="89.8" y="94.5" transform="rotate(-90 89.8 94.5)">VCC</text>
<text x="93.3" y="93.6">Q0</text>
<text x="132.6" y="93.6">A0</text>
<text x="143.1" y="95.8" transform="rotate(-90 143.1 95.8)">VCC</text>
<text x="148.6" y="91.3">U42</text>
<text x="149.2" y="93.6">D0</text>
<text x="163.2" y="93.6">220</text>
<text x="167.7" y="94.8">R65</text>
<text x="167.7" y="92.3">R64</text>
<text x="81.8" y="96.1">D1</text>
<text x="81.8" y="98.7">D2</text>
<text x="81.8" y="101.2">D3</text>
<text x="93.3" y="96.1">Q1</text>
<text x="93.3" y="98.7">Q2</text>
<text x="93.3" y="101.2">Q3</text>
<text x="132.6" y="101.2">A3</text>
<text x="132.6" y="98.7">A2</text>
<text x="132.6" y="96.1">A1</text>
<text x="149.2" y="96.1">D1</text>
<text x="149.2" y="98.7">D2</text>
<text x="149.2" y="101.2">D3</text>
<text x="163.2" y="96.1">220</text>
<text x="163.2" y="101.2">220</text>
<text x="163.2" y="98.7">220</text>
<text x="167.7" y="99.9">R67</text>
<text x="167.7" y="97.4">R66</text>
<text x="81.8" y="103.7">D4</text>
<text x="81.8" y="106.3">D5</text>
<text x="93.3" y="103.7">Q4</text>
<text x="93.3" y="106.3">Q5</text>
<text x="132.6" y="106.3">A5</text>
<text x="132.6" y="103.7">A4</text>
<text x="149.2" y="103.7">D4</text>
<text x="149.2" y="106.3">D5</text>
<text x="163.2" y="106.3">220</text>
<text x="163.2" y="103.7">220</text>
<text x="167.7" y="105">R69</text>
<text x="167.7" y="102.5">R68</text>
<text x="167.7" y="107.5">R70</text>
<text x="81.8" y="108.8">D6</text>
<text x="81.8" y="111.4">D7</text>
<text x="93.3" y="108.8">Q6</text>
<text x="93.3" y="111.4">Q7</text>
<text x="132.6" y="111.4">A7</text>
<text x="132.6" y="108.8">A6</text>
<text x="132.6" y="113.9">A8</text>
<text x="138.1" y="112.6">AT28C16</text>
<text x="149.2" y="108.8">D6</text>
<text x="149.2" y="111.4">D7</text>
<text x="163.2" y="111.4">220</text>
<text x="163.2" y="108.8">220</text>
<text x="167.7" y="110.1">R71</text>
<text x="51.6" y="114.1">U44A</text>
<text x="81.8" y="119">Mr</text>
<text x="81.8" y="116.4">Cp</text>
<text x="103.4" y="116.7">C46</text>
<text x="132.6" y="119">A10</text>
<text x="132.6" y="116.4">A9</text>
<text x="51.7" y="124.1">74LS08</text>
<text x="89.8" y="120.1" transform="rotate(-90 89.8 120.1)">GND</text>
<text x="103.4" y="121.3">0.1μF</text>
<text x="86.9" y="131.7">GND</text>
<text x="104.6" y="129.1">+5V</text>
<text x="112.3" y="130.4">SW7</text>
<text x="132.6" y="131.7">CE</text>
<text x="132.6" y="129.1">OE</text>
<text x="132.6" y="126.6">WE</text>
<text x="143.1" y="131.6" transform="rotate(-90 143.1 131.6)">GND</text>
<text x="159.3" y="128.1">C45</text>
<text x="110" y="132.9">SW_SPDT</text>
<text x="159.3" y="132.7">0.1μF</text>
<text x="140.2" y="141.8">GND</text>
<text x="107.5" y="147.8" transform="rotate(-90 107.5 147.8)">10K</text>
<text x="109.8" y="148.1" transform="rotate(-90 109.8 148.1)">R63</text>
<text x="104.6" y="155.8">GND</text>
<text x="47.5" y="160.9">+5V</text>
<text x="58.9" y="160.9">+5V</text>
<text x="88.1" y="160.9">+5V</text>
<text x="25.9" y="163.4">+5V</text>
<text x="61.8" y="172.5" transform="rotate(-90 61.8 172.5)">E</text>
<text x="66.9" y="173.7" transform="rotate(-90 66.9 173.7)">A0</text>
<text x="69.4" y="173.7" transform="rotate(-90 69.4 173.7)">A1</text>
<text x="72.9" y="171">GND</text>
<text x="15.8" y="179.7" transform="rotate(-90 15.8 179.7)">C40</text>
<text x="24.4" y="178.7">74LS76</text>
<text x="28.8" y="175" transform="rotate(-90 28.8 175)">VCC</text>
<text x="37.4" y="179.7" transform="rotate(-90 37.4 179.7)">C43</text>
<text x="45.5" y="178.7">74LS139</text>
<text x="50.4" y="175" transform="rotate(-90 50.4 175)">VCC</text>
<text x="60.5" y="179.7">74LS139</text>
<text x="62.2" y="177.6">U37B</text>
<text x="78.1" y="179.7" transform="rotate(-90 78.1 179.7)">C47</text>
<text x="86.6" y="178.7">74LS08</text>
<text x="91" y="175" transform="rotate(-90 91 175)">VCC</text>
<text x="21.4" y="180.6" transform="rotate(-90 21.4 180.6)">0.1μF</text>
<text x="28.8" y="184.4" transform="rotate(-90 28.8 184.4)">GND</text>
<text x="43" y="180.6" transform="rotate(-90 43 180.6)">0.1μF</text>
<text x="50.4" y="184.4" transform="rotate(-90 50.4 184.4)">GND</text>
<text x="61.8" y="184.4" transform="rotate(-90 61.8 184.4)">O3</text>
<text x="64.4" y="184.4" transform="rotate(-90 64.4 184.4)">O2</text>
<text x="66.9" y="184.4" transform="rotate(-90 66.9 184.4)">O1</text>
<text x="69.4" y="184.4" transform="rotate(-90 69.4 184.4)">O0</text>
<text x="83.7" y="180.6" transform="rotate(-90 83.7 180.6)">0.1μF</text>
<text x="91" y="184.4" transform="rotate(-90 91 184.4)">GND</text>
<text x="98.9" y="185.8" transform="rotate(-90 98.9 185.8)">U44B</text>
<text x="108.8" y="185.6" transform="rotate(-90 108.8 185.6)">74LS08</text>
<text x="111.6" y="185.8" transform="rotate(-90 111.6 185.8)">U44C</text>
<text x="121.5" y="185.6" transform="rotate(-90 121.5 185.6)">74LS08</text>
<text x="124.3" y="185.8" transform="rotate(-90 124.3 185.8)">U44D</text>
<text x="134.2" y="185.6" transform="rotate(-90 134.2 185.6)">74LS08</text>
<text x="28.2" y="187.6">U36C</text>
<text x="49.8" y="187.6">U37C</text>
<text x="90.4" y="187.6">U44E</text>
<text x="25.9" y="193.9">GND</text>
<text x="47.5" y="196.4">GND</text>
<text x="88.1" y="196.4">GND</text>
<text x="98.3" y="195.2">GND</text>
<text x="103.4" y="195.2">GND</text>
<text x="111" y="195.2">GND</text>
<text x="116.1" y="195.2">GND</text>
<text x="123.7" y="195.2">GND</text>
<text x="128.8" y="195.2">GND</text>
</g>
<g font-size="1.3" fill="#a90000">
<text x="72.1" y="45.2" transform="rotate(-90 72.1 45.2)">8</text>
<text x="99" y="44.2">16</text>
<text x="106.4" y="42.6" transform="rotate(-90 106.4 42.6)">2</text>
<text x="111.7" y="45.5">15</text>
<text x="124.4" y="46.7">12</text>
<text x="131.8" y="45.2" transform="rotate(-90 131.8 45.2)">7</text>
<text x="60.3" y="48">2</text>
<text x="60.3" y="53.1">5</text>
<text x="83.1" y="48">3</text>
<text x="83.1" y="53.1">7</text>
<text x="99.6" y="48">1</text>
<text x="99.6" y="51.8">4</text>
<text x="111.7" y="50.5">14</text>
<text x="125" y="50.5">6</text>
<text x="137.1" y="53.1">10</text>
<text x="137.1" y="48">11</text>
<text x="158" y="53.1">3</text>
<text x="178.4" y="53.1">4</text>
<text x="60.3" y="58.2">4</text>
<text x="83.1" y="58.2">6</text>
<text x="106.4" y="55.3" transform="rotate(-90 106.4 55.3)">3</text>
<text x="125" y="54.4">9</text>
<text x="131.8" y="57.9" transform="rotate(-90 131.8 57.9)">8</text>
<text x="158" y="55.6">2</text>
<text x="178.4" y="55.6">5</text>
<text x="178.4" y="58.2">6</text>
<text x="72.1" y="62.9" transform="rotate(-90 72.1 62.9)">1</text>
<text x="158" y="60.7">1</text>
<text x="178.4" y="60.7">7</text>
<text x="190.2" y="73.1" transform="rotate(-90 190.2 73.1)">1</text>
<text x="192.8" y="73.1" transform="rotate(-90 192.8 73.1)">6</text>
<text x="216.9" y="73.1" transform="rotate(-90 216.9 73.1)">1</text>
<text x="219.5" y="73.1" transform="rotate(-90 219.5 73.1)">6</text>
<text x="243.6" y="73.1" transform="rotate(-90 243.6 73.1)">1</text>
<text x="246.1" y="73.1" transform="rotate(-90 246.1 73.1)">6</text>
<text x="270.3" y="73.1" transform="rotate(-90 270.3 73.1)">1</text>
<text x="272.8" y="73.1" transform="rotate(-90 272.8 73.1)">6</text>
<text x="88.6" y="88.9" transform="rotate(-90 88.6 88.9)">20</text>
<text x="175" y="86.4" transform="rotate(-90 175 86.4)">10</text>
<text x="177.5" y="85.8" transform="rotate(-90 177.5 85.8)">9</text>
<text x="180.1" y="85.8" transform="rotate(-90 180.1 85.8)">8</text>
<text x="182.6" y="85.8" transform="rotate(-90 182.6 85.8)">5</text>
<text x="185.2" y="85.8" transform="rotate(-90 185.2 85.8)">4</text>
<text x="187.7" y="85.8" transform="rotate(-90 187.7 85.8)">2</text>
<text x="190.2" y="85.8" transform="rotate(-90 190.2 85.8)">3</text>
<text x="192.8" y="85.8" transform="rotate(-90 192.8 85.8)">7</text>
<text x="201.7" y="86.4" transform="rotate(-90 201.7 86.4)">10</text>
<text x="204.2" y="85.8" transform="rotate(-90 204.2 85.8)">9</text>
<text x="206.8" y="85.8" transform="rotate(-90 206.8 85.8)">8</text>
<text x="209.3" y="85.8" transform="rotate(-90 209.3 85.8)">5</text>
<text x="211.8" y="85.8" transform="rotate(-90 211.8 85.8)">4</text>
<text x="214.4" y="85.8" transform="rotate(-90 214.4 85.8)">2</text>
<text x="216.9" y="85.8" transform="rotate(-90 216.9 85.8)">3</text>
<text x="219.5" y="85.8" transform="rotate(-90 219.5 85.8)">7</text>
<text x="228.3" y="86.4" transform="rotate(-90 228.3 86.4)">10</text>
<text x="230.9" y="85.8" transform="rotate(-90 230.9 85.8)">9</text>
<text x="233.4" y="85.8" transform="rotate(-90 233.4 85.8)">8</text>
<text x="236" y="85.8" transform="rotate(-90 236 85.8)">5</text>
<text x="238.5" y="85.8" transform="rotate(-90 238.5 85.8)">4</text>
<text x="241" y="85.8" transform="rotate(-90 241 85.8)">2</text>
<text x="243.6" y="85.8" transform="rotate(-90 243.6 85.8)">3</text>
<text x="246.1" y="85.8" transform="rotate(-90 246.1 85.8)">7</text>
<text x="255" y="86.4" transform="rotate(-90 255 86.4)">10</text>
<text x="257.6" y="85.8" transform="rotate(-90 257.6 85.8)">9</text>
<text x="260.1" y="85.8" transform="rotate(-90 260.1 85.8)">8</text>
<text x="262.6" y="85.8" transform="rotate(-90 262.6 85.8)">5</text>
<text x="265.2" y="85.8" transform="rotate(-90 265.2 85.8)">4</text>
<text x="267.7" y="85.8" transform="rotate(-90 267.7 85.8)">2</text>
<text x="270.3" y="85.8" transform="rotate(-90 270.3 85.8)">3</text>
<text x="272.8" y="85.8" transform="rotate(-90 272.8 85.8)">7</text>
<text x="78" y="92.5">3</text>
<text x="78" y="95">4</text>
<text x="98.4" y="92.5">2</text>
<text x="98.4" y="95">5</text>
<text x="129.5" y="95">7</text>
<text x="129.5" y="92.5">8</text>
<text x="142" y="90.8" transform="rotate(-90 142 90.8)">24</text>
<text x="153" y="95">10</text>
<text x="153.6" y="92.5">9</text>
<text x="78" y="97.5">7</text>
<text x="78" y="100.1">8</text>
<text x="98.4" y="97.5">6</text>
<text x="98.4" y="100.1">9</text>
<text x="129.5" y="100.1">5</text>
<text x="129.5" y="97.5">6</text>
<text x="153" y="97.5">11</text>
<text x="153" y="100.1">13</text>
<text x="77.4" y="102.6">13</text>
<text x="77.4" y="105.2">14</text>
<text x="77.4" y="107.7">17</text>
<text x="97.7" y="102.6">12</text>
<text x="97.7" y="105.2">15</text>
<text x="97.7" y="107.7">16</text>
<text x="129.5" y="107.7">2</text>
<text x="129.5" y="105.2">3</text>
<text x="129.5" y="102.6">4</text>
<text x="153" y="102.6">14</text>
<text x="153" y="105.2">15</text>
<text x="153" y="107.7">16</text>
<text x="77.4" y="110.2">18</text>
<text x="97.7" y="110.2">19</text>
<text x="128.9" y="112.8">23</text>
<text x="129.5" y="110.2">1</text>
<text x="153" y="110.2">17</text>
<text x="49.5" y="115.3">1</text>
<text x="60.9" y="117.9">3</text>
<text x="77.4" y="115.3">11</text>
<text x="78" y="117.9">1</text>
<text x="128.9" y="117.9">19</text>
<text x="128.9" y="115.3">22</text>
<text x="49.5" y="120.4">2</text>
<text x="88.6" y="124.5" transform="rotate(-90 88.6 124.5)">10</text>
<text x="128.9" y="125.5">21</text>
<text x="128.9" y="130.6">18</text>
<text x="128.9" y="128">20</text>
<text x="109.8" y="135.6">3</text>
<text x="142" y="135.3" transform="rotate(-90 142 135.3)">12</text>
<text x="109.8" y="140.7">1</text>
<text x="117.4" y="138.2">2</text>
<text x="27.7" y="169.6" transform="rotate(-90 27.7 169.6)">5</text>
<text x="49.3" y="169" transform="rotate(-90 49.3 169)">16</text>
<text x="60.7" y="169" transform="rotate(-90 60.7 169)">15</text>
<text x="65.8" y="169" transform="rotate(-90 65.8 169)">14</text>
<text x="68.3" y="169" transform="rotate(-90 68.3 169)">13</text>
<text x="89.9" y="169" transform="rotate(-90 89.9 169)">14</text>
<text x="102.6" y="176.6" transform="rotate(-90 102.6 176.6)">6</text>
<text x="115.3" y="176.6" transform="rotate(-90 115.3 176.6)">8</text>
<text x="128" y="177.2" transform="rotate(-90 128 177.2)">11</text>
<text x="27.7" y="188" transform="rotate(-90 27.7 188)">13</text>
<text x="49.3" y="188.7" transform="rotate(-90 49.3 188.7)">8</text>
<text x="60.7" y="188.7" transform="rotate(-90 60.7 188.7)">9</text>
<text x="63.2" y="189.3" transform="rotate(-90 63.2 189.3)">10</text>
<text x="65.8" y="189.3" transform="rotate(-90 65.8 189.3)">11</text>
<text x="68.3" y="189.3" transform="rotate(-90 68.3 189.3)">12</text>
<text x="89.9" y="188.7" transform="rotate(-90 89.9 188.7)">7</text>
<text x="100.1" y="188" transform="rotate(-90 100.1 188)">4</text>
<text x="105.2" y="188" transform="rotate(-90 105.2 188)">5</text>
<text x="112.8" y="188" transform="rotate(-90 112.8 188)">9</text>
<text x="117.9" y="188.6" transform="rotate(-90 117.9 188.6)">10</text>
<text x="125.5" y="188.6" transform="rotate(-90 125.5 188.6)">12</text>
<text x="130.6" y="188.6" transform="rotate(-90 130.6 188.6)">13</text>
</g>
<g font-size="1.3" fill="#725600">
<text x="33" y="93.6">BUS_0</text>
<text x="33" y="96.1">BUS_1</text>
<text x="33" y="98.7">BUS_2</text>
<text x="33" y="101.2">BUS_3</text>
<text x="33" y="106.3">BUS_5</text>
<text x="33" y="103.7">BUS_4</text>
<text x="33" y="108.8">BUS_6</text>
<text x="33" y="111.4">BUS_7</text>
<text x="37" y="116.4">OI</text>
<text x="35.4" y="121.5">CLK</text>
<text x="35.4" y="126.6">CLR</text>
</g>
<g font-size=".5" fill="#840000">
<text x="181.7" y="76.6" transform="rotate(-90 181.7 76.6)">B</text>
<text x="184.7" y="76.8" transform="rotate(-90 184.7 76.8)">C</text>
<text x="186.2" y="75.8" transform="rotate(-90 186.2 75.8)">DP</text>
<text x="208.3" y="76.6" transform="rotate(-90 208.3 76.6)">B</text>
<text x="211.4" y="76.8" transform="rotate(-90 211.4 76.8)">C</text>
<text x="212.9" y="75.8" transform="rotate(-90 212.9 75.8)">DP</text>
<text x="235" y="76.6" transform="rotate(-90 235 76.6)">B</text>
<text x="238.1" y="76.8" transform="rotate(-90 238.1 76.8)">C</text>
<text x="239.6" y="75.8" transform="rotate(-90 239.6 75.8)">DP</text>
<text x="261.7" y="76.6" transform="rotate(-90 261.7 76.6)">B</text>
<text x="264.7" y="76.8" transform="rotate(-90 264.7 76.8)">C</text>
<text x="266.3" y="75.8" transform="rotate(-90 266.3 75.8)">DP</text>
<text x="180.9" y="78.8" transform="rotate(-90 180.9 78.8)">A</text>
<text x="181.7" y="81.4" transform="rotate(-90 181.7 81.4)">F</text>
<text x="182.4" y="79.1" transform="rotate(-90 182.4 79.1)">G</text>
<text x="184.7" y="81.6" transform="rotate(-90 184.7 81.6)">E</text>
<text x="185.5" y="79.4" transform="rotate(-90 185.5 79.4)">D</text>
<text x="207.6" y="78.8" transform="rotate(-90 207.6 78.8)">A</text>
<text x="208.3" y="81.4" transform="rotate(-90 208.3 81.4)">F</text>
<text x="209.1" y="79.1" transform="rotate(-90 209.1 79.1)">G</text>
<text x="211.4" y="81.6" transform="rotate(-90 211.4 81.6)">E</text>
<text x="212.2" y="79.4" transform="rotate(-90 212.2 79.4)">D</text>
<text x="234.3" y="78.8" transform="rotate(-90 234.3 78.8)">A</text>
<text x="235" y="81.4" transform="rotate(-90 235 81.4)">F</text>
<text x="235.8" y="79.1" transform="rotate(-90 235.8 79.1)">G</text>
<text x="238.1" y="81.6" transform="rotate(-90 238.1 81.6)">E</text>
<text x="238.8" y="79.4" transform="rotate(-90 238.8 79.4)">D</text>
<text x="260.9" y="78.8" transform="rotate(-90 260.9 78.8)">A</text>
<text x="261.7" y="81.4" transform="rotate(-90 261.7 81.4)">F</text>
<text x="262.4" y="79.1" transform="rotate(-90 262.4 79.1)">G</text>
<text x="264.7" y="81.6" transform="rotate(-90 264.7 81.6)">E</text>
<text x="265.5" y="79.4" transform="rotate(-90 265.5 79.4)">D</text>
</g>
</svg>
